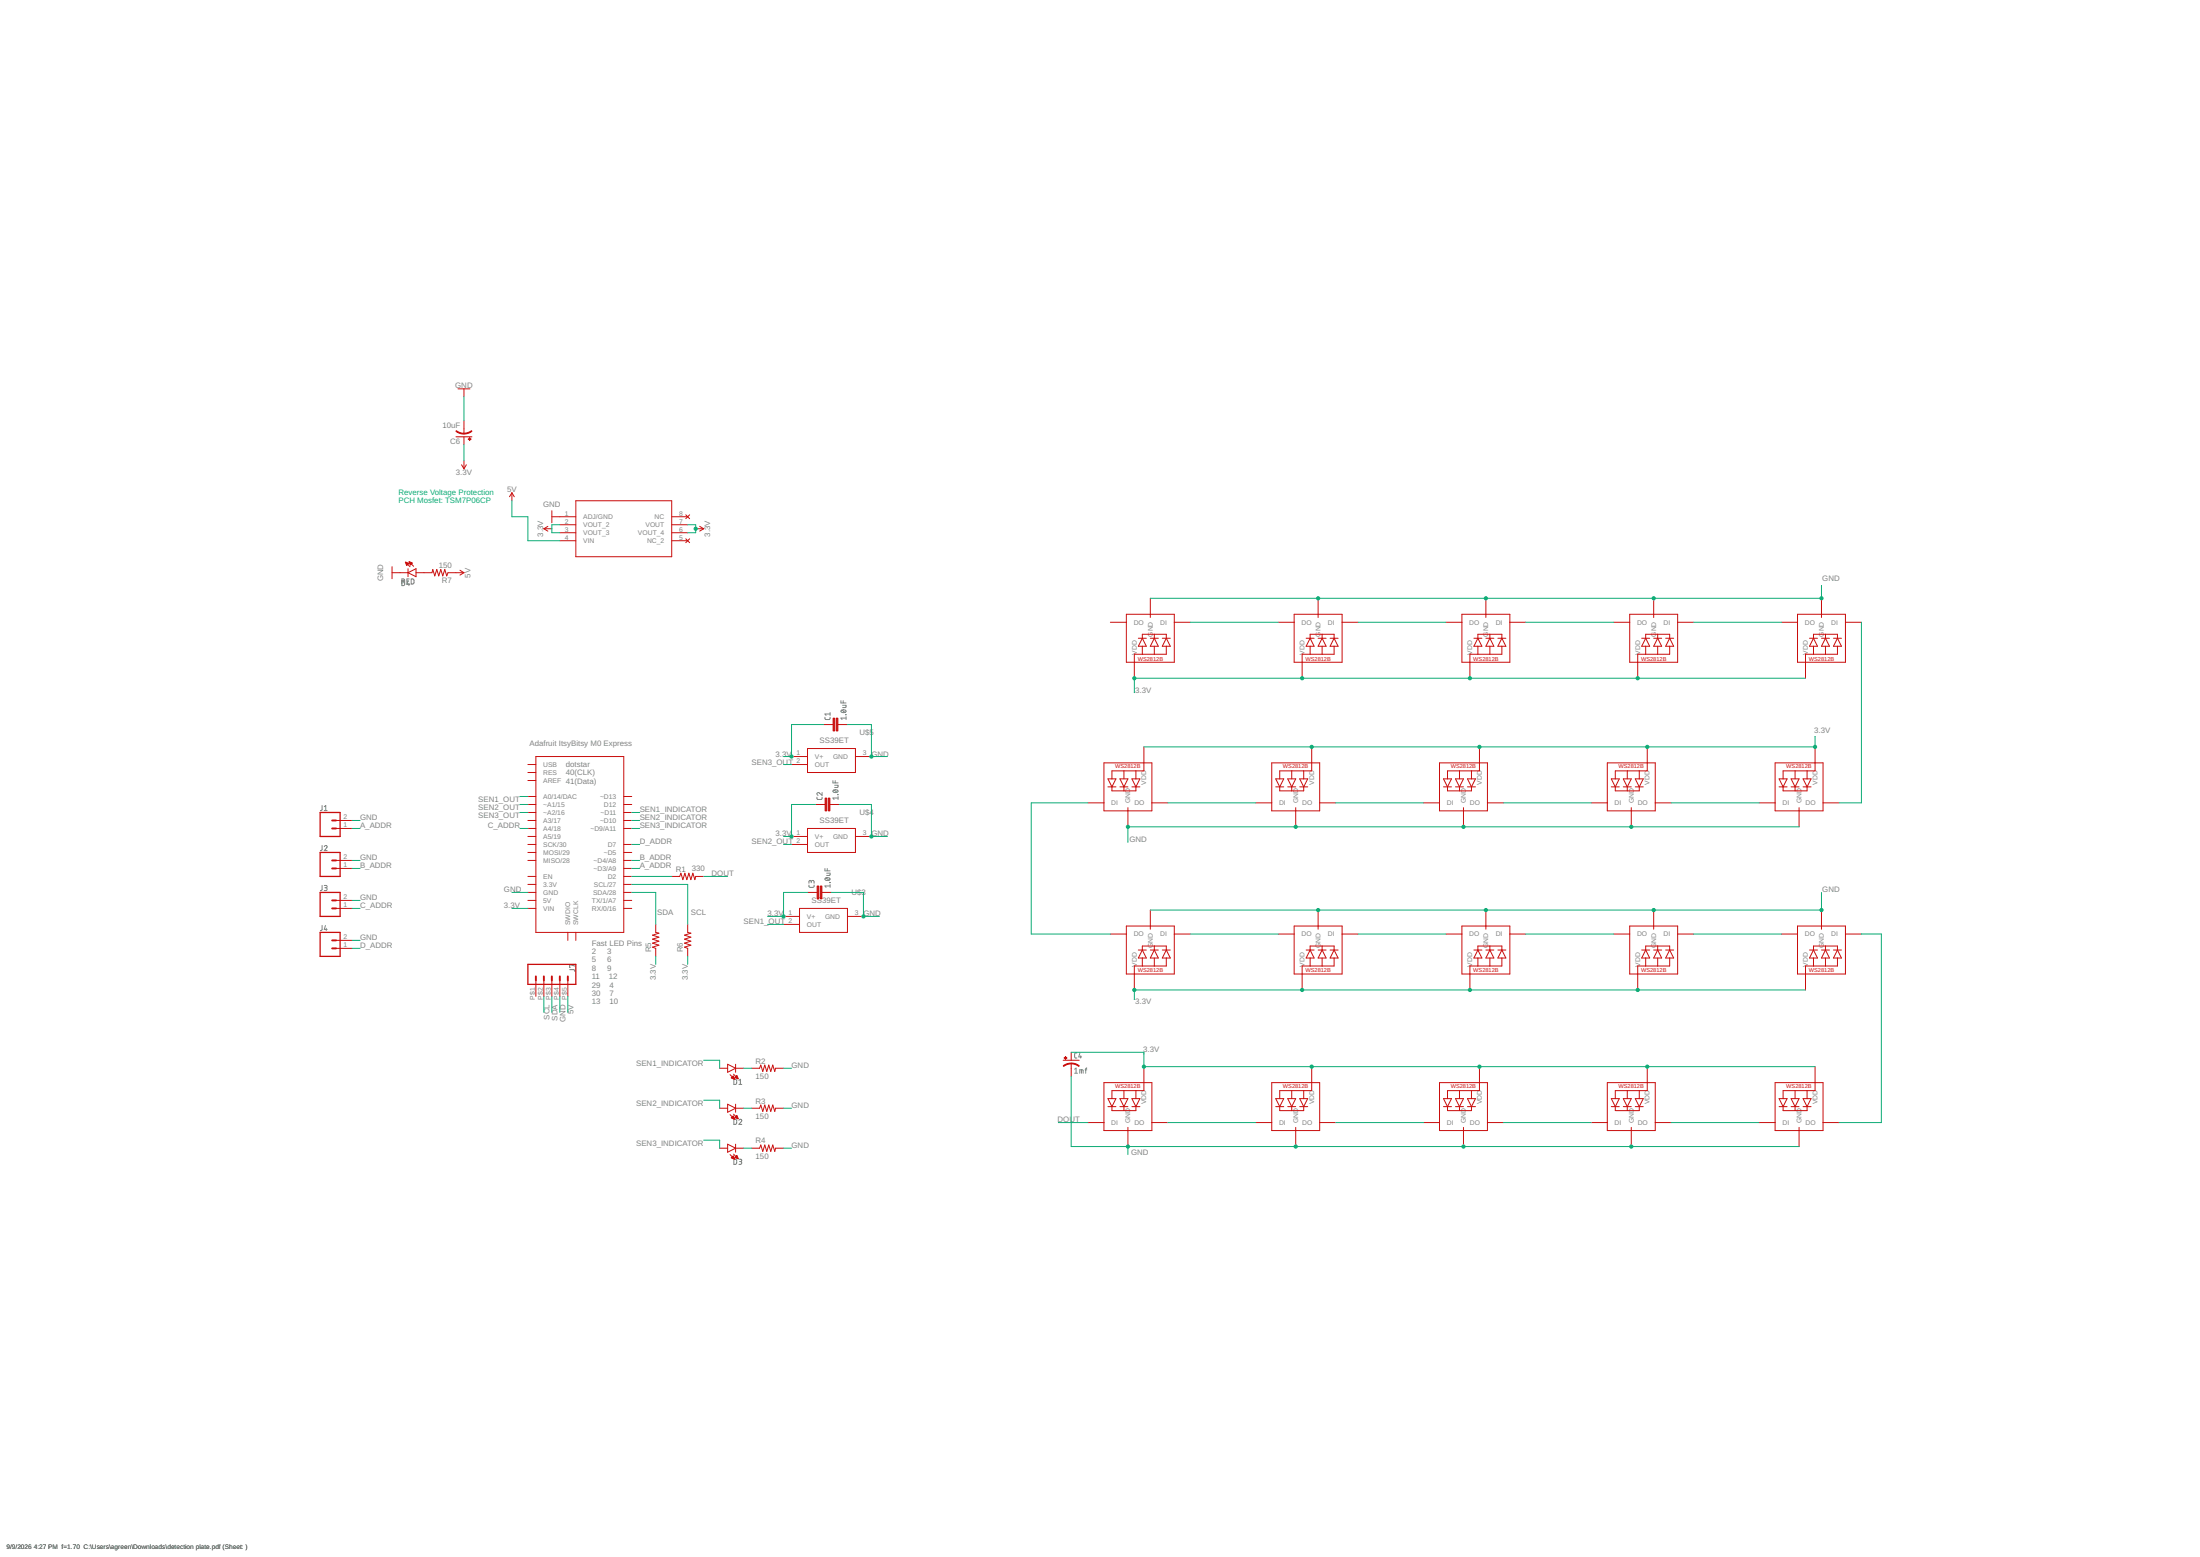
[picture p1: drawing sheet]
<svg xmlns="http://www.w3.org/2000/svg" width="1189mm" height="841mm" viewBox="0 0 1189 841" stroke-linecap="round" stroke-linejoin="round" font-family="sans-serif">
<g fill="none" stroke="#808080" stroke-width=".54">
<path d="M217 314h1h1v2h-2v-3h2l-1 1M217 314h1M218 314l1 1M220 314h1M221 314l-1 2h1M221 315v1M221 313h-1v2h1M222 313h2l-1 2h-1zM454 378v2h3M456 378v2M446 387v2h2l1-2M449 385v1"/>
<path d="M449 386h-3M455 384v-1a1 1 0 0 1 2 0 1 1 0 0 1 0 2 1 1 0 0 1-2 0v-1zM455 384l2 1M455 381h2v1h-2M457 386h.1M457 388h-3l1 1M457 387v2M174 435v2l-1 1M175 438h2M175 436l1-1v3M441 431l1 1h2v-1M444 428v2l-1-2h-1l-1 1 1 1"/>
<path d="M450 422v1h3M450 427h1a1 1 0 0 1 2 0 1 1 0 0 1 0 1 1 1 0 0 1-2 0h-1zM451 427l1 1M451 424h2v1h-2M451 422v1M453 429h.1M453 431h-3l1 1M453 430v2M174 457v2h-1M175 457h1h1v1l-2 1h2M174 478v3h-1M175 478l2 1-1 1"/>
<path d="M176 480h1v1h-2M437 478l1 1h2v-1M438 476h1l1 1M438 477v-1l-1 1M446 469v1h3M446 475l1-1a1 1 0 0 1 1 0 1 1 0 0 1 0 2 1 1 0 0 1-1 0l-1-1zM446 474l2 1M447 472h2l-1 1h-1M447 469v1M449 477h.1M449 479h-3M449 478v1"/>
<path d="M174 500v2l-1 1M176 500l-1 2h2M176 501v2M308 524h2l1 1M311 522l-3-1v2M581 578v-1v3M581 580h1M582 569h-1v2h1M584 580v-2h1v2M584 569l-1 2h1M584 570v1M584 578v2"/>
<path d="M586 578h1M587 577v3M397 583l1 1v2h-1zM399 586h2M399 584l1-1v3M397 605h1v2h-1zM399 605h1h1v1l-2 1h2M397 626l1 1v2h-1zM399 626l2 1h-1M400 627l1 1v1h-2"/>
</g>
<g fill="none" stroke="#c90d0c" stroke-width=".54">
<path d="M247 210h7M251 210v4M246 236h9M251 227v7M251 236v4M251 234h.1M249 251l2 2M251 249v4M252 251l-1 2M277 266l1 2M277 266l-2 2M277 266v4"/>
<path d="M298 276v6M298 279h13M311 270h52v31h-52zM363 279h9M371 278l2 2M373 278l-2 2M294 286l2 1M294 286h4M296 284l-2 2M303 283h8M303 288h8M303 292h8"/>
<path d="M363 283h9M363 288h9M363 292h9M371 291l2 2M373 291l-2 2M376 286h4M378 284l2 2M380 286l-2 1M212 309h8M212 306v7M219 304l3 2M220 309l5-2v5z"/>
<path d="M220 307v5M221 304l3 2M225 309h8l1-1 1 3 1-3 1 3 1-3 1 3 1-3 1 3 1-2h9M249 308l2 1M251 309l-2 2M600 336h9M609 332h26v26h-26zM622 323v11M635 336h8M691 336h8M699 332h26v26h-26zM712 323v11"/>
<path d="M725 336h9M781 336h9M790 332h26v26h-26zM803 323v11M816 336h9M872 336h9M881 332h26v26h-26zM894 323v11M907 336h8M963 336h8M971 332h26v26h-26zM984 323v11"/>
<path d="M997 336h9M615 345h4M617 345v-2h13v2M617 349v4M617 345l2 4h-4zM622 345h4M624 343v2M624 349v4M624 345l2 4h-4zM628 345h4M630 349v4h-17v13M630 345l2 4h-4z"/>
<path d="M706 345h4M708 345v-2h13v2M708 349v4M708 345l2 4h-4zM712 345h5M714 343v2M714 349v4M714 345l3 4h-5zM719 345h4M721 349v4h-17v13M721 345l2 4h-4zM796 345h5"/>
<path d="M799 345v-2h13v2M799 349v4M799 345l2 4h-5zM803 345h4M805 345l2 4h-4zM805 343v2M805 349v4M809 345h5M812 345l2 4h-5zM812 349v4h-18v13M887 345h4M889 345v-2h13v2"/>
<path d="M889 349v4M889 345l2 4h-4zM894 345h4M896 343v2M896 349v4M896 345l2 4h-4zM900 345h4M902 349v4h-17v13M902 345l2 4h-4zM978 345h4M980 345v-2h13v2M980 349v4"/>
<path d="M980 345l2 4h-4zM984 345h5M986 343v2M986 349v4M986 345l3 4h-5zM991 345h4M993 349v4h-17v13M993 345l2 4h-4zM445 391h5M453 391h5M285 417h5M285 413h5"/>
<path d="M290 409h47v95h-47zM428 409h8M428 413h8M436 404h26v13h-26zM462 409h9M597 412h25v26h-25zM607 416v5M614 416v5M618 403v13h-17v5M687 412h26v26h-26zM698 416v5M705 416v5"/>
<path d="M709 403v13h-17v5M778 412h26v26h-26zM789 416v5M795 416v5M799 403v13h-17v5M869 412h25v26h-25zM879 416v5M886 416v5M890 403v13h-17v5M959 412h26v26h-26zM970 416v5M977 416v5"/>
<path d="M981 403v13h-17v5M285 439h5M285 430h5M285 435h5M285 422h5M337 439h4M337 430h4M337 435h4M441 435h5M448 435h6M588 434h9M599 421h4l-2 4z"/>
<path d="M599 425h4M601 425v2h13v-2M605 421h5l-3 4zM605 425h5M607 425v2M610 436v11M612 421h4l-2 4zM612 425h4M622 434h9M679 434h8M689 421h5l-2 4zM689 425h5"/>
<path d="M692 425v2h13v-2M696 421h4l-2 4zM696 425h4M698 425v2M700 436v11M702 421h5l-2 4zM702 425h5M713 434h9M769 434h9M780 421h4l-2 4zM780 425h4M782 425v2h13v-2"/>
<path d="M787 421h4l-2 4zM787 425h4M789 425v2M791 436v11M793 421h4l-2 4zM793 425h4M804 434h8M860 434h9M871 421h4l-2 4zM871 425h4M873 425v2h13v-2M877 421h5l-3 4z"/>
<path d="M877 425h5M879 425v2M882 436v11M884 421h4l-2 4zM884 425h4M894 434h9M951 434h8M961 421h5l-2 4zM961 425h5M964 425v2h13v-2M968 421h4l-2 4zM968 425h4"/>
<path d="M970 425v2M972 436v11M974 421h5l-2 4zM974 425h5M985 434h9M182 448h8M182 443h8M285 448h5M285 452h5M285 456h5M285 443h5M337 448h4"/>
<path d="M337 456h4M337 443h4M428 452h8M428 456h8M436 448h26v12h-26zM462 452h9M182 465h8M182 469h8M285 460h5M285 478h5M285 465h5M285 473h5"/>
<path d="M337 460h4M337 478h4M337 465h4M337 473h4M337 469h4M363 473h4l1-1 1 3 1-3 1 3 1-3 1 3 1-3 1 3 1-2h4M182 491h8M182 486h8M285 491h5M285 486h5M285 482h5M337 491h4"/>
<path d="M337 486h4M337 482h4M354 499v5h2l-3 1 3 1-3 1 3 1-3 1 3 2-3 1h1v5M372 499v5h1l-3 1 3 1-3 1 3 1-3 1 3 2-3 1h2v5M423 495h9M423 499h9M432 491h26v13h-26zM436 482h6M444 482h5M458 495h9M622 492v10M712 492v10"/>
<path d="M803 492v10M894 492v10M984 492v10M182 512h8M182 508h8M307 504v4M311 504v4M600 505h9M609 500h26v26h-26zM615 513h4M617 513l2 4h-4zM617 513v-2h13v2"/>
<path d="M617 517v5M622 513h4M624 513l2 4h-4zM624 511v2M624 517v5M628 513h4M630 513l2 4h-4zM630 517v5h-17v13M635 505h8M691 505h8M699 500h26v26h-26zM706 513h4"/>
<path d="M708 513l2 4h-4zM708 513v-2h13v2M708 517v5M712 513h5M714 513l3 4h-5zM714 511v2M714 517v5M719 513h4M721 513l2 4h-4zM721 517v5h-17v13M725 505h9M781 505h9"/>
<path d="M790 500h26v26h-26zM796 513h5M799 513l2 4h-5zM799 513v-2h13v2M799 517v5M803 513h4M805 513l2 4h-4zM805 511v2M805 517v5M809 513h5M812 513l2 4h-5zM812 517v5h-18v13"/>
<path d="M816 505h9M872 505h9M881 500h26v26h-26zM887 513h4M889 513l2 4h-4zM889 513v-2h13v2M889 517v5M894 513h4M896 513l2 4h-4zM896 511v2M896 517v5M900 513h4"/>
<path d="M902 513l2 4h-4zM902 517v5h-17v13M907 505h8M963 505h8M971 500h26v26h-26zM978 513h4M980 513l2 4h-4zM980 513v-2h13v2M980 517v5M984 513h5M986 513l3 4h-5zM986 511v2"/>
<path d="M986 517v5M991 513h4M993 517v5h-17v13M993 513l2 4h-4zM997 505h9M290 530v8M294 530v8M298 530v8M303 530v8M307 530v8M389 577h4M393 575l5 2-5 2z"/>
<path d="M398 575v4M398 577h4M406 577h4l1-2 1 4 1-4 1 4 1-4 2 4 1-4 1 4v-2h4M575 573h8M579 574h.1M579 568v5M579 574v7M618 576v13h-17v4M709 576v13h-17v4M799 576v13h-17v4M890 576v13h-17v4M981 576v13h-17v4"/>
<path d="M389 599h4M393 596l5 3-5 2zM395 580l2 3M396 580l3 3M398 596v5M398 599h4M406 599h4l1-2 1 3 1-3 1 3 1-3 2 3 1-3 1 3v-1h4M597 585h25v26h-25zM599 593h4l-2 5zM599 598h4M601 598v2h13v-2M605 593h5l-3 5z"/>
<path d="M605 598h5M607 589v4M607 598v2M612 593h4l-2 5zM612 598h4M614 589v4M687 585h26v26h-26zM689 593h5l-2 5zM689 598h5M692 598v2h13v-2M696 593h4l-2 5zM696 598h4"/>
<path d="M698 589v4M698 598v2M702 593h5l-2 5zM702 598h5M705 589v4M778 585h26v26h-26zM780 593h4l-2 5zM780 598h4M782 598v2h13v-2M787 593h4l-2 5zM787 598h4M789 589v4"/>
<path d="M789 598v2M793 593h4l-2 5zM793 598h4M795 589v4M869 585h25v26h-25zM871 593h4l-2 5zM871 598h4M873 598v2h13v-2M877 593h5l-3 5zM877 598h5M879 589v4M879 598v2"/>
<path d="M884 593h4l-2 5zM884 598h4M886 589v4M959 585h26v26h-26zM961 593h5l-2 5zM961 598h5M964 598v2h13v-2M968 593h4l-2 5zM968 598h4M970 589v4M970 598v2M974 593h5l-2 5z"/>
<path d="M974 598h5M977 589v4M393 618l5 2-5 2zM395 602l2 2M396 602l3 2M398 618v4M588 606h9M610 609v10M622 606h9M679 606h8M700 609v10M713 606h9"/>
<path d="M769 606h9M791 609v10M804 606h8M860 606h9M882 609v10M894 606h9M951 606h8M972 609v10M985 606h9M389 620h4M395 624l2 2M396 623l3 3"/>
<path d="M398 620h4M406 620h4l1-2 1 4 1-4 1 4 1-4 2 4 1-4 1 4v-2h4"/>
</g>
<path d="M173 439h11v13h-11zM173 460h11v13h-11zM173 482h11v13h-11zM173 504h11v13h-11zM285 521h26v11h-26z" fill="none" stroke="#c90d0c" stroke-width=".7"/>
<g fill="none" stroke="#c90d0c" stroke-width="1">
<path d="M179 443h3M179 448h3M179 465h3M179 469h3M179 486h3M179 491h3M179 508h3M179 512h3M290 527v3M294 527v3M298 527v3M303 527v3"/>
<path d="M307 527v3"/>
</g>
<g fill="#c90d0c" stroke="#c90d0c" stroke-width=".54">
<path d="M452 388h1v7h-1z"/>
<path d="M450 388h1v7h-1z"/>
<path d="M448 431v7z"/>
<path d="M446 431h1v7h-1z"/>
<path d="M443 479h1v6h-1z"/>
<path d="M442 479v6z"/>
<path d="M575 571l2 1z"/>
<path d="M576 571v1z"/>
<path d="M253 237h2z"/>
<path d="M254 236v2z"/>
</g>
<g fill="#c90d0c" stroke="#c90d0c" stroke-width=".54">
<path d="M579 574a4 4 0 0 1 4 2z" fill-rule="evenodd"/>
<path d="M575 576l4-2-4 2z" fill-rule="evenodd"/>
<path d="M395 582l1-1 1 2z" fill-rule="evenodd"/>
<path d="M397 582l1-1 1 2z" fill-rule="evenodd"/>
<path d="M395 604l1-1 1 1z" fill-rule="evenodd"/>
<path d="M398 602l1 2h-2z" fill-rule="evenodd"/>
<path d="M395 625l1-1 1 2z" fill-rule="evenodd"/>
<path d="M397 625l1-1 1 2z" fill-rule="evenodd"/>
<path d="M221 303l2 1-1 1z" fill-rule="evenodd"/>
<path d="M219 304h2l-1 1z" fill-rule="evenodd"/>
<path d="M247 233l4 1h-1a4 4 0 0 1-3-1z" fill-rule="evenodd"/>
<path d="M251 234l4-1a4 4 0 0 1-4 1z" fill-rule="evenodd"/>
</g>
<g fill="none" stroke="#0dab76" stroke-width=".54">
<path d="M251 214v13M251 240v9M277 270v9h8v13h18M303 283h-5v5h5M372 283h4v5h-4M984 316v7h-362M643 336h48M734 336h47M825 336h47M915 336h48M1006 336v98h-12M613 374h.1"/>
<path d="M976 366h-363v8M445 391h-17v18h-5M458 391h13v18h9M981 398v5h-363M981 398h.1M423 413h5M281 435h4M281 430h4M281 439h4M341 439h5M441 435h-13v17h-5M454 435h17v17h9"/>
<path d="M588 434h-31v71h43M631 434h48M722 434h47M812 434h48M903 434h48M190 443h5M190 448h5M281 448h4M341 443h5M341 456h5M341 448h5M423 456h5"/>
<path d="M610 455h.1M972 447h-362v8M190 465h5M190 469h5M341 465h5M341 478h31v21M341 473h22M341 469h5M380 473h13M190 486h5M190 491h5M277 482h8"/>
<path d="M277 491h8M341 482h13v17M415 499h8M436 482h-13v13h-8M449 482h18v13h8M984 482v10h-362M190 508h5M190 512h5M354 517v4M372 517v4M643 505h48M734 505h47"/>
<path d="M825 505h47M915 505h48M1006 505h11v101h-23M1006 505h.1M294 538v9M298 538v9M303 538v9M307 538v9M613 540h.1M976 535h-363v5M380 573h9v4M402 577h4"/>
<path d="M423 577h5M579 568h39v8h363M618 569h.1M380 594h9v5M402 599h4M423 599h5M579 581v38h393M380 616h9v4M572 606h16M572 606h.1M610 619v5M631 606h48"/>
<path d="M722 606h47M812 606h48M903 606h48M402 620h4M423 620h5"/>
</g>
<g fill="#0dab76" stroke="#0dab76" stroke-width=".54">
<circle cx="471" cy="452" r=".9"/>
<circle cx="467" cy="495" r=".9"/>
<circle cx="471" cy="409" r=".9"/>
<circle cx="610" cy="619" r=".9"/>
<circle cx="700" cy="619" r=".9"/>
<circle cx="791" cy="619" r=".9"/>
<circle cx="882" cy="619" r=".9"/>
<circle cx="712" cy="492" r=".9"/>
<circle cx="803" cy="492" r=".9"/>
<circle cx="894" cy="492" r=".9"/>
<circle cx="984" cy="492" r=".9"/>
<circle cx="882" cy="447" r=".9"/>
<circle cx="791" cy="447" r=".9"/>
<circle cx="700" cy="447" r=".9"/>
<circle cx="610" cy="447" r=".9"/>
<circle cx="712" cy="323" r=".9"/>
<circle cx="803" cy="323" r=".9"/>
<circle cx="894" cy="323" r=".9"/>
<circle cx="984" cy="323" r=".9"/>
<circle cx="428" cy="452" r=".9"/>
<circle cx="423" cy="495" r=".9"/>
<circle cx="428" cy="409" r=".9"/>
<circle cx="618" cy="576" r=".9"/>
<circle cx="709" cy="576" r=".9"/>
<circle cx="799" cy="576" r=".9"/>
<circle cx="890" cy="576" r=".9"/>
<circle cx="704" cy="535" r=".9"/>
<circle cx="794" cy="535" r=".9"/>
<circle cx="885" cy="535" r=".9"/>
<circle cx="613" cy="535" r=".9"/>
<circle cx="709" cy="403" r=".9"/>
<circle cx="799" cy="403" r=".9"/>
<circle cx="890" cy="403" r=".9"/>
<circle cx="981" cy="403" r=".9"/>
<circle cx="885" cy="366" r=".9"/>
<circle cx="794" cy="366" r=".9"/>
<circle cx="704" cy="366" r=".9"/>
<circle cx="613" cy="366" r=".9"/>
<circle cx="376" cy="286" r=".9"/>
</g>
<g font-size="4.3" fill="#808080">
<text x="246" y="210">GND</text>
<text x="239" y="231">10uF</text>
<text x="243" y="240">C6</text>
<text x="246" y="257">3.3V</text>
<text x="274" y="266">5V</text>
<text x="293" y="274">GND</text>
<text x="293" y="290" transform="rotate(-90 293 290)">3.3V</text>
<text x="384" y="290" transform="rotate(-90 384 290)">3.3V</text>
<text x="237" y="307">150</text>
<text x="254" y="312" transform="rotate(-90 254 312)">5V</text>
<text x="207" y="314" transform="rotate(-90 207 314)">GND</text>
<text x="239" y="315">R7</text>
<text x="985" y="314">GND</text>
<text x="613" y="374">3.3V</text>
<text x="980" y="396">3.3V</text>
<text x="443" y="402">SS39ET</text>
<text x="464" y="397">U$5</text>
<text x="286" y="403">Adafruit ItsyBitsy M0 Express</text>
<text x="406" y="413">SEN3_OUT</text>
<text x="419" y="409">3.3V</text>
<text x="471" y="409">GND</text>
<text x="306" y="414">dotstar</text>
<text x="306" y="419">40(CLK)</text>
<text x="306" y="423">41(Data)</text>
<text x="258" y="438">SEN2_OUT</text>
<text x="258" y="433">SEN1_OUT</text>
<text x="195" y="443">GND</text>
<text x="258" y="442">SEN3_OUT</text>
<text x="346" y="439">SEN1_INDICATOR</text>
<text x="346" y="443">SEN2_INDICATOR</text>
<text x="464" y="440">U$4</text>
<text x="195" y="448">A_ADDR</text>
<text x="264" y="448">C_ADDR</text>
<text x="346" y="448">SEN3_INDICATOR</text>
<text x="443" y="445">SS39ET</text>
<text x="419" y="452">3.3V</text>
<text x="471" y="452">GND</text>
<text x="610" y="455">GND</text>
<text x="346" y="456">D_ADDR</text>
<text x="406" y="456">SEN2_OUT</text>
<text x="195" y="465">GND</text>
<text x="346" y="465">B_ADDR</text>
<text x="195" y="469">B_ADDR</text>
<text x="346" y="469">A_ADDR</text>
<text x="365" y="471">R1</text>
<text x="374" y="470">330</text>
<text x="385" y="473">DOUT</text>
<text x="272" y="482">GND</text>
<text x="460" y="484">U$3</text>
<text x="985" y="482">GND</text>
<text x="195" y="486">GND</text>
<text x="195" y="491">C_ADDR</text>
<text x="272" y="491">3.3V</text>
<text x="439" y="488">SS39ET</text>
<text x="355" y="494">SDA</text>
<text x="373" y="494">SCL</text>
<text x="415" y="495">3.3V</text>
<text x="467" y="495">GND</text>
<text x="402" y="499">SEN1_OUT</text>
<text x="195" y="508">GND</text>
<text x="195" y="512">D_ADDR</text>
<text x="320" y="511">Fast LED Pins</text>
<text x="320" y="515">2</text>
<text x="328" y="515">3</text>
<text x="352" y="514" transform="rotate(-90 352 514)">R5</text>
<text x="369" y="514" transform="rotate(-90 369 514)">R6</text>
<text x="320" y="520">5</text>
<text x="328" y="520">6</text>
<text x="320" y="524">8</text>
<text x="328" y="524">9</text>
<text x="320" y="529">11</text>
<text x="320" y="533">29</text>
<text x="329" y="529">12</text>
<text x="329" y="533">4</text>
<text x="354" y="530" transform="rotate(-90 354 530)">3.3V</text>
<text x="372" y="530" transform="rotate(-90 372 530)">3.3V</text>
<text x="320" y="538">30</text>
<text x="329" y="538">7</text>
<text x="320" y="542">13</text>
<text x="329" y="542">10</text>
<text x="613" y="542">3.3V</text>
<text x="297" y="551" transform="rotate(-90 297 551)">SCL</text>
<text x="301" y="551" transform="rotate(-90 301 551)">SDA</text>
<text x="306" y="552" transform="rotate(-90 306 552)">GND</text>
<text x="310" y="548" transform="rotate(-90 310 548)">5V</text>
<text x="618" y="568">3.3V</text>
<text x="344" y="576">SEN1_INDICATOR</text>
<text x="408" y="574">R2</text>
<text x="428" y="577">GND</text>
<text x="408" y="583">150</text>
<text x="344" y="597">SEN2_INDICATOR</text>
<text x="408" y="596">R3</text>
<text x="428" y="599">GND</text>
<text x="408" y="604">150</text>
<text x="572" y="606">DOUT</text>
<text x="408" y="618">R4</text>
<text x="344" y="619">SEN3_INDICATOR</text>
<text x="428" y="620">GND</text>
<text x="611" y="624">GND</text>
<text x="408" y="626">150</text>
</g>
<g font-size="4.3" fill="#0dab76">
<text x="215" y="267">Reverse Voltage Protection</text>
<text x="215" y="272">PCH Mosfet: TSM7P06CP</text>
</g>
<g font-size="3.7" fill="#808080">
<text x="305" y="279">1</text>
<text x="315" y="280">ADJ/GND</text>
<text x="354" y="280">NC</text>
<text x="367" y="279">8</text>
<text x="305" y="283">2</text>
<text x="305" y="287">3</text>
<text x="315" y="285">VOUT_2</text>
<text x="349" y="285">VOUT</text>
<text x="367" y="287">6</text>
<text x="367" y="283">7</text>
<text x="305" y="291">4</text>
<text x="315" y="289">VOUT_3</text>
<text x="315" y="293">VIN</text>
<text x="345" y="289">VOUT_4</text>
<text x="350" y="293">NC_2</text>
<text x="367" y="291">5</text>
<text x="613" y="337">DO</text>
<text x="627" y="337">DI</text>
<text x="703" y="337">DO</text>
<text x="718" y="337">DI</text>
<text x="794" y="337">DO</text>
<text x="808" y="337">DI</text>
<text x="885" y="337">DO</text>
<text x="899" y="337">DI</text>
<text x="975" y="337">DO</text>
<text x="990" y="337">DI</text>
<text x="623" y="344" transform="rotate(-90 623 344)">GND</text>
<text x="714" y="344" transform="rotate(-90 714 344)">GND</text>
<text x="804" y="344" transform="rotate(-90 804 344)">GND</text>
<text x="895" y="344" transform="rotate(-90 895 344)">GND</text>
<text x="986" y="344" transform="rotate(-90 986 344)">GND</text>
<text x="614" y="354" transform="rotate(-90 614 354)">VDD</text>
<text x="705" y="354" transform="rotate(-90 705 354)">VDD</text>
<text x="796" y="354" transform="rotate(-90 796 354)">VDD</text>
<text x="886" y="354" transform="rotate(-90 886 354)">VDD</text>
<text x="977" y="354" transform="rotate(-90 977 354)">VDD</text>
<text x="430" y="408">1</text>
<text x="430" y="412">2</text>
<text x="440" y="410">V+</text>
<text x="450" y="410">GND</text>
<text x="466" y="408">3</text>
<text x="294" y="419">RES</text>
<text x="294" y="414">USB</text>
<text x="440" y="414">OUT</text>
<text x="294" y="423">AREF</text>
<text x="619" y="424" transform="rotate(-90 619 424)">VDD</text>
<text x="710" y="424" transform="rotate(-90 710 424)">VDD</text>
<text x="801" y="424" transform="rotate(-90 801 424)">VDD</text>
<text x="891" y="424" transform="rotate(-90 891 424)">VDD</text>
<text x="982" y="424" transform="rotate(-90 982 424)">VDD</text>
<text x="294" y="432">A0/14/DAC</text>
<text x="324" y="432">~D13</text>
<text x="294" y="436">~A1/15</text>
<text x="326" y="436">D12</text>
<text x="601" y="435">DI</text>
<text x="611" y="434" transform="rotate(-90 611 434)">GND</text>
<text x="613" y="435">DO</text>
<text x="691" y="435">DI</text>
<text x="701" y="434" transform="rotate(-90 701 434)">GND</text>
<text x="704" y="435">DO</text>
<text x="782" y="435">DI</text>
<text x="792" y="434" transform="rotate(-90 792 434)">GND</text>
<text x="794" y="435">DO</text>
<text x="873" y="435">DI</text>
<text x="883" y="434" transform="rotate(-90 883 434)">GND</text>
<text x="885" y="435">DO</text>
<text x="963" y="435">DI</text>
<text x="973" y="434" transform="rotate(-90 973 434)">GND</text>
<text x="976" y="435">DO</text>
<text x="186" y="443">2</text>
<text x="294" y="440">~A2/16</text>
<text x="325" y="440">~D11</text>
<text x="186" y="447">1</text>
<text x="294" y="444">A3/17</text>
<text x="294" y="449">A4/18</text>
<text x="319" y="449">~D9/A11</text>
<text x="324" y="444">~D10</text>
<text x="294" y="453">A5/19</text>
<text x="430" y="451">1</text>
<text x="430" y="456">2</text>
<text x="440" y="453">V+</text>
<text x="450" y="453">GND</text>
<text x="466" y="451">3</text>
<text x="294" y="462">MOSI/29</text>
<text x="294" y="457">SCK/30</text>
<text x="326" y="462">~D5</text>
<text x="328" y="457">D7</text>
<text x="440" y="457">OUT</text>
<text x="186" y="464">2</text>
<text x="294" y="466">MISO/28</text>
<text x="321" y="466">~D4/A8</text>
<text x="186" y="468">1</text>
<text x="321" y="470">~D3/A9</text>
<text x="294" y="479">3.3V</text>
<text x="294" y="475">EN</text>
<text x="321" y="479">SCL/27</text>
<text x="328" y="475">D2</text>
<text x="186" y="486">2</text>
<text x="294" y="483">GND</text>
<text x="321" y="483">SDA/28</text>
<text x="186" y="490">1</text>
<text x="294" y="488">5V</text>
<text x="294" y="492">VIN</text>
<text x="320" y="492">RX/0/16</text>
<text x="320" y="488">TX/1/A7</text>
<text x="426" y="494">1</text>
<text x="436" y="496">V+</text>
<text x="446" y="496">GND</text>
<text x="462" y="494">3</text>
<text x="308" y="500" transform="rotate(-90 308 500)">SWDIO</text>
<text x="312" y="500" transform="rotate(-90 312 500)">SWCLK</text>
<text x="426" y="499">2</text>
<text x="436" y="501">OUT</text>
<text x="186" y="507">2</text>
<text x="613" y="506">DO</text>
<text x="627" y="506">DI</text>
<text x="703" y="506">DO</text>
<text x="718" y="506">DI</text>
<text x="794" y="506">DO</text>
<text x="808" y="506">DI</text>
<text x="885" y="506">DO</text>
<text x="899" y="506">DI</text>
<text x="975" y="506">DO</text>
<text x="990" y="506">DI</text>
<text x="186" y="512">1</text>
<text x="623" y="512" transform="rotate(-90 623 512)">GND</text>
<text x="714" y="512" transform="rotate(-90 714 512)">GND</text>
<text x="804" y="512" transform="rotate(-90 804 512)">GND</text>
<text x="895" y="512" transform="rotate(-90 895 512)">GND</text>
<text x="986" y="512" transform="rotate(-90 986 512)">GND</text>
<text x="614" y="522" transform="rotate(-90 614 522)">VDD</text>
<text x="705" y="522" transform="rotate(-90 705 522)">VDD</text>
<text x="796" y="522" transform="rotate(-90 796 522)">VDD</text>
<text x="886" y="522" transform="rotate(-90 886 522)">VDD</text>
<text x="977" y="522" transform="rotate(-90 977 522)">VDD</text>
<text x="289" y="540" transform="rotate(-90 289 540)">P$1</text>
<text x="293" y="540" transform="rotate(-90 293 540)">P$2</text>
<text x="298" y="540" transform="rotate(-90 298 540)">P$3</text>
<text x="302" y="540" transform="rotate(-90 302 540)">P$4</text>
<text x="306" y="540" transform="rotate(-90 306 540)">P$5</text>
<text x="619" y="596" transform="rotate(-90 619 596)">VDD</text>
<text x="710" y="596" transform="rotate(-90 710 596)">VDD</text>
<text x="801" y="596" transform="rotate(-90 801 596)">VDD</text>
<text x="891" y="596" transform="rotate(-90 891 596)">VDD</text>
<text x="982" y="596" transform="rotate(-90 982 596)">VDD</text>
<text x="601" y="608">DI</text>
<text x="611" y="607" transform="rotate(-90 611 607)">GND</text>
<text x="613" y="608">DO</text>
<text x="691" y="608">DI</text>
<text x="701" y="607" transform="rotate(-90 701 607)">GND</text>
<text x="704" y="608">DO</text>
<text x="782" y="608">DI</text>
<text x="792" y="607" transform="rotate(-90 792 607)">GND</text>
<text x="794" y="608">DO</text>
<text x="873" y="608">DI</text>
<text x="883" y="607" transform="rotate(-90 883 607)">GND</text>
<text x="885" y="608">DO</text>
<text x="963" y="608">DI</text>
<text x="973" y="607" transform="rotate(-90 973 607)">GND</text>
<text x="976" y="608">DO</text>
</g>
<g font-size="3.5">
<text x="3" y="837">9/9/2026</text>
<text x="18" y="837">4:27 PM f=1.70 C:\Users\agreen\Downloads\detection plate.pdf (Sheet: )</text>
</g>
<g font-size="3" fill="#c90d0c">
<text x="615" y="357">WS2812B</text>
<text x="705" y="357">WS2812B</text>
<text x="796" y="357">WS2812B</text>
<text x="887" y="357">WS2812B</text>
<text x="978" y="357">WS2812B</text>
<text x="603" y="415">WS2812B</text>
<text x="693" y="415">WS2812B</text>
<text x="784" y="415">WS2812B</text>
<text x="875" y="415">WS2812B</text>
<text x="965" y="415">WS2812B</text>
<text x="615" y="525">WS2812B</text>
<text x="705" y="525">WS2812B</text>
<text x="796" y="525">WS2812B</text>
<text x="887" y="525">WS2812B</text>
<text x="978" y="525">WS2812B</text>
<text x="603" y="588">WS2812B</text>
<text x="693" y="588">WS2812B</text>
<text x="784" y="588">WS2812B</text>
<text x="875" y="588">WS2812B</text>
<text x="965" y="588">WS2812B</text>
</g>
</svg>
